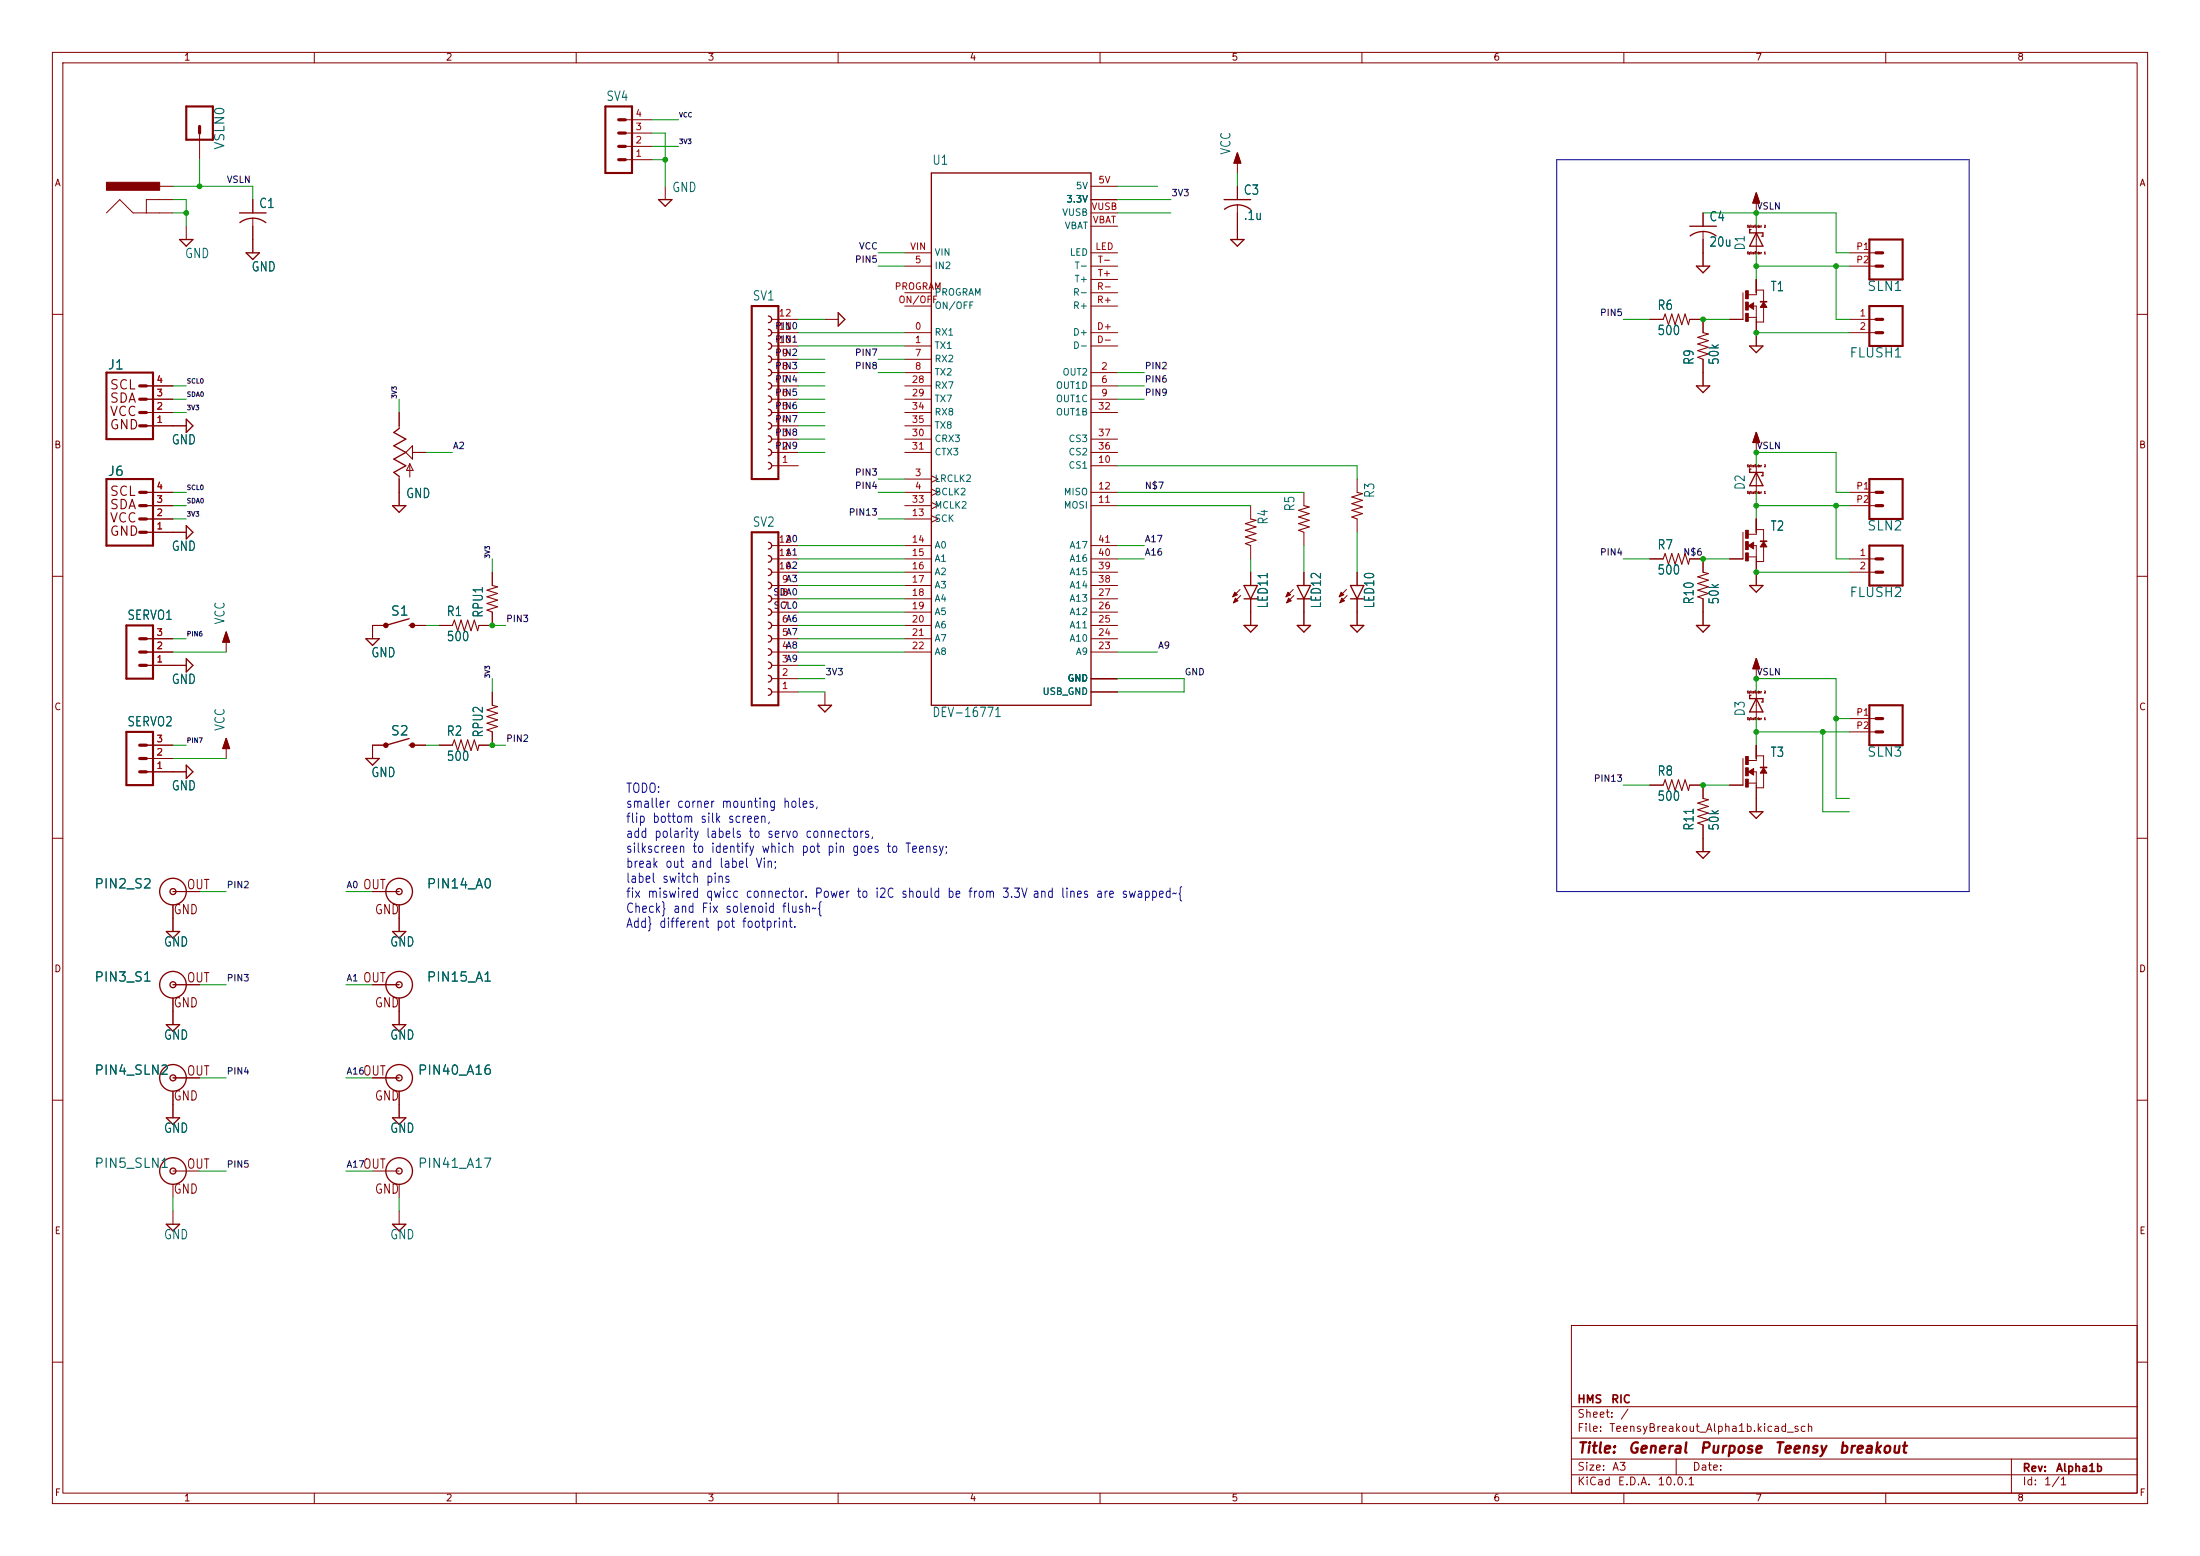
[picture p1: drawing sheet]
<svg xmlns="http://www.w3.org/2000/svg" width="420mm" height="297mm" viewBox="0 0 420 297" stroke-linecap="round" stroke-linejoin="round" font-family="sans-serif">
<g fill="none" stroke="#840000" stroke-width=".19">
<path d="M10 10h400v277h-400zM12 12h396v273h-396zM60 10v2M110 10v2M160 10v2M210 10v2M260 10v2M310 10v2M360 10v2M30.5 35.6h2.5M33 38.1h-5.1v2.5M38.1 25.4v5.1"/>
<path d="M48.3 38.1v2.5M119.4 30.5h5.1M119.4 27.9h5.1M119.4 25.4h5.1M119.4 22.9h5.1M127 35.6v2.5M208.3 38.1h5.1M208.3 35.6h5.1M236.2 30.5v2.5M236.2 35.6v2.5M236.2 39.1v6.6M335.3 38.1v2.5"/>
<path d="M20.3 40.6l2.6-2.5 2.5 2.5h7.6M35.6 43.2v2.5M48.3 41.7v6.6M172.7 48.3h5.1M172.7 50.8h5.1M172.7 58.4h5.1M172.7 55.9h5.1M208.3 48.3h5.1M208.3 50.8h5.1M208.3 58.4h5.1M208.3 55.9h5.1M208.3 53.3h5.1"/>
<path d="M208.3 43.2h5.1M208.3 40.6h5.1M325.1 40.6v2.6M325.1 44.2v6.6M332.7 55.9v5.1h-2.5M334.8 58.4h.5v7.6M335.3 43.2v5.1M335.3 53.3v3h-1.5M335.3 55.4h1.4v2.3M336.7 58.7v2.8h-1.4M353.1 48.3h5M353.1 50.8h5"/>
<path d="M10 60h2M27.9 78.7h5.1M27.9 76.2h5.1M27.9 73.7h5.1M76.2 78.7v3.1M147.3 78.7h5.1M147.3 76.2h5.1M147.3 73.7h5.1M147.3 71.1h5.1M147.3 68.6h5.1M147.3 66h5.1M147.3 63.5h5.1"/>
<path d="M147.3 61h5.1M157.5 61h2.5M172.7 78.7h5.1M172.7 76.2h5.1M172.7 73.7h5.1M172.7 71.1h5.1M172.7 68.6h5.1M172.7 66h5.1M172.7 63.5h5.1M208.3 78.7h5.1M208.3 76.2h5.1M208.3 73.7h5.1"/>
<path d="M208.3 71.1h5.1M208.3 66h5.1M208.3 63.5h5.1M315 61h2.5M322.6 61h2.5v2.5M325.1 68.6v5.1M333.8 60.6h1.5M353.1 63.5h5M353.1 61h5M408 60h2M27.9 81.3h7.7M27.9 94h5.1"/>
<path d="M27.9 96.5h5.1M27.9 99.1h5.1M76.2 90.9v5.6M78.2 88.5l.7 1.3h-1.3zM78.2 88.5v2.6M78.7 86.4h2.6M147.3 88.9h5.1M147.3 86.4h5.1M147.3 83.8h5.1M147.3 81.3h5.1M172.7 86.4h5.1M172.7 83.8h5.1"/>
<path d="M172.7 81.3h5.1M172.7 91.4h5.1M172.7 94h5.1M172.7 96.5h5.1M172.7 99.1h5.1M177.8 90.8l1.3 .6-1.3 .7M177.8 93.3l1.3 .7-1.3 .6M177.8 98.4l1.3 .7-1.3 .6M177.8 95.9l1.3 .6-1.3 .7M208.3 88.9h5.1M208.3 86.4h5.1M208.3 83.8h5.1"/>
<path d="M208.3 94h5.1M208.3 96.5h5.1M238.8 96.5v2.6M248.9 94v2.5M259.1 91.4v2.6M259.1 99.1v2.5M335.3 83.8v2.6M335.3 88.9v5.1M335.3 99.1v2.9h-1.5M353.1 94h5M353.1 96.5h5M10 110h2"/>
<path d="M27.9 101.6h7.7M73.7 119.4h-2.6v2.5M78.7 119.4h2.6M83.8 119.4h2.6M94 116.8v2.6h-2.6M94 109.2v2.6M147.3 119.4h5.1M147.3 116.8h5.1M147.3 114.3h5.1M147.3 111.8h5.1M147.3 109.2h5.1M147.3 106.7h5.1"/>
<path d="M147.3 104.1h5.1M172.7 119.4h5.1M172.7 116.8h5.1M172.7 114.3h5.1M172.7 111.8h5.1M172.7 109.2h5.1M172.7 106.7h5.1M172.7 104.1h5.1M208.3 119.4h5.1M208.3 116.8h5.1M208.3 114.3h5.1M208.3 111.8h5.1"/>
<path d="M208.3 109.2h5.1M208.3 106.7h5.1M208.3 104.1h5.1M236.7 112.5l-1.4 1.4M236.9 113.7l-1.4 1.4M238.8 104.1v2.6M238.8 109.2v2.6M238.8 114.3v5.1M246.9 112.5l-1.4 1.4M247 113.7l-1.4 1.4M248.9 101.6v2.5M248.9 109.2v2.6"/>
<path d="M248.9 114.3v5.1M257 112.5l-1.3 1.4M257.2 113.7l-1.4 1.4M259.1 109.2v2.6M259.1 114.3v5.1M315 106.7h2.5M322.6 106.7h2.5v2.5M325.1 114.3v5.1M332.7 101.6v5.1h-2.5M333.8 106.3h1.5M334.8 104.1h.5v7.7M335.3 101.1h1.4v2.3"/>
<path d="M336.7 104.4v2.8h-1.4M353.1 109.2h5M353.1 106.7h5M408 110h2M27.9 127h7.7M27.9 124.5h5.1M27.9 121.9h5.1M43.2 121.9v2.6M94 139.7v2.5h-2.6M94 132.1v2.5M147.3 132.1h5.1M147.3 129.5h5.1"/>
<path d="M147.3 127h5.1M147.3 124.5h5.1M147.3 121.9h5.1M157.5 132.1v2.5M172.7 124.5h5.1M172.7 121.9h5.1M208.3 132.1h5.1M208.3 129.5h5.1M208.3 124.5h5.1M208.3 121.9h5.1M335.3 127v2.5M335.3 132.1v5.1"/>
<path d="M353.1 137.2h5M353.1 139.7h5M10 160h2M27.9 142.2h5.1M27.9 147.3h7.7M27.9 144.8h5.1M43.2 142.2v2.6M73.7 142.2h-2.6v2.6M78.7 142.2h2.6M83.8 142.2h2.6M315 149.9h2.5M322.6 149.9h2.5v2.5"/>
<path d="M325.1 157.5v5.1M332.7 144.8v5.1h-2.5M333.8 149.5h1.5M334.8 147.3h.5v7.6M335.3 142.2v3h-1.5M335.3 144.3h1.4v2.3M336.7 147.6v2.8h-1.4M408 160h2M33 172.7v5.1M33 170.2h5.1M71.1 170.2h5.1M76.2 172.7v5.1"/>
<path d="M33 190.5v5.1M33 188h5.1M71.1 188h5.1M76.2 190.5v5.1M10 210h2M33 205.7h5.1M33 208.3v5.1M71.1 205.7h5.1M76.2 208.3v5.1M408 210h2M33 223.5h5.1M33 226.1v2.5"/>
<path d="M33 231.1v2.6M71.1 223.5h5.1M76.2 226.1v2.5M76.2 231.1v2.6M300 253h108v32h-108zM10 260h2M300 278.5h108M300 274.5h108M300 268.5h108M320 278.5v3M384 278.5v6.5M408 260h2"/>
<path d="M60 285v2M110 285v2M160 285v2M210 285v2M260 285v2M300 281.5h108M310 285v2M360 285v2"/>
</g>
<g fill="none" stroke="#840000" stroke-width=".2">
<path d="M317.5 61l.4-1.1 .6 2.1 .7-2.1 .6 2.1 .6-2.1 .7 2.1 .6-2.1 .6 2.1 .3-1M325.1 63.5l1 .3-2 .6 2 .6-2 .7 2 .6-2 .6 2 .7-2 .6 1 .4M77.5 86.4l1.2-1.3v2.5zM238.8 99.1l1 .2-2.1 .6 2.1 .7-2.1 .6 2.1 .7-2.1 .6 2.1 .6-2.1 .7 1.1 .3M248.9 96.5l1 .3-2 .6 2 .6-2 .7 2 .6-2 .6 2 .7-2 .6 1 .4M259.1 94l1 .2-2 .7 2 .6-2 .6 2 .7-2 .6 2 .6-2 .7 1 .4M86.4 119.4l.3-1 .7 2 .6-2 .6 2 .7-2 .6 2 .7-2 .6 2 .2-1M94 111.8l1 .2-2 .6 2 .7-2 .6 2 .7-2 .6 2 .6-2 .7 1 .3M317.5 106.7l.4-1 .6 2 .7-2 .6 2 .6-2 .7 2 .6-2 .6 2 .3-1M325.1 109.2l1 .3-2 .6 2 .6-2 .7 2 .6-2 .6 2 .7-2 .6 1 .4M94 134.6l1 .3-2 .6 2 .6-2 .7 2 .6-2 .6 2 .7-2 .6 1 .4M86.4 142.2l.3-1 .7 2.1 .6-2.1 .6 2.1 .7-2.1 .6 2.1 .7-2.1 .6 2.1 .2-1.1"/>
<path d="M317.5 149.9l.4-1.1 .6 2.1 .7-2.1 .6 2.1 .6-2.1 .7 2.1 .6-2.1 .6 2.1 .3-1M325.1 152.4l1 .3-2 .6 2 .6-2 .7 2 .6-2 .6 2 .7-2 .6 1 .4"/>
</g>
<g fill="none" stroke="#840000" stroke-width=".25">
<path d="M125.7 38.1h2.6l-1.3 1.3zM177.8 33h30.5v101.6h-30.5zM233.7 38.1h5.1M236.2 39.1a4.1 4.1 0 0 0-2.4 .9M236.2 39.1a4 4 0 0 1 2.5 .9M236.2 29.2l.7 1.9h-1.3zM335.3 36.8l.6 1.9h-1.3zM34.3 45.7h2.5l-1.2 1.3zM45.7 40.6h5.1M47 48.3h2.5l-1.2 1.2zM48.3 41.7a4.1 4.1 0 0 0-2.5 .8M48.3 41.6a4 4 0 0 1 2.4 .9"/>
<path d="M160 59.7l1.3 1.3-1.3 1.2zM234.9 45.7h2.6l-1.3 1.3zM322.6 43.2h5.1M322.7 45a4.1 4.1 0 0 1 4.9 0M323.8 50.8h2.6l-1.3 1.3zM334.3 43.8h-.3v.7h2.5v.6h-.2M335.3 44.5l1.2 2.5h-2.5zM146.7 60.3a.64 .64 0 0 1 .6 .7 .64 .64 0 0 1-.6 .6M146.7 62.9a.64 .64 0 0 1 .6 .6 .64 .64 0 0 1-.6 .6M146.7 65.4a.64 .64 0 0 1 .6 .6 .64 .64 0 0 1-.6 .7M146.7 67.9a.64 .64 0 0 1 .6 .7 .64 .64 0 0 1-.6 .6M146.7 70.5a.64 .64 0 0 1 .6 .6 .64 .64 0 0 1-.6 .7"/>
<path d="M146.7 73a.64 .64 0 0 1 .6 .7 .64 .64 0 0 1-.6 .6M146.7 75.6a.64 .64 0 0 1 .6 .6 .64 .64 0 0 1-.6 .6M146.7 78.1a.64 .64 0 0 1 .6 .6 .64 .64 0 0 1-.6 .7M323.8 73.7h2.6l-1.3 1.2zM334 66h2.5l-1.2 1.3zM35.6 80l1.2 1.3-1.2 1.3zM74.9 96.5h2.6l-1.3 1.3zM76.2 81.8l-1 .8 2.3 1.2-2.3 1.3 2.3 1.3-2.3 1.2 2.3 1.3-2.3 1.3 1 .7M146.7 80.6a.64 .64 0 0 1 .6 .7 .64 .64 0 0 1-.6 .6M146.7 83.2a.64 .64 0 0 1 .6 .6 .64 .64 0 0 1-.6 .7M146.7 85.7a.64 .64 0 0 1 .6 .7 .64 .64 0 0 1-.6 .6M146.7 88.3a.64 .64 0 0 1 .6 .6 .64 .64 0 0 1-.6 .6"/>
<path d="M334.3 89.5h-.3v.7h2.5v.6h-.2M335.3 90.2l1.2 2.5h-2.5zM335.3 82.6l.6 1.9h-1.3zM35.6 100.3l1.2 1.3-1.2 1.3zM78.1 119.4h.6M78.1 118.1l-4.4 1.3M146.7 103.5a.64 .64 0 0 1 .6 .6 .64 .64 0 0 1-.6 .7M146.7 106a.64 .64 0 0 1 .6 .7 .64 .64 0 0 1-.6 .6M146.7 108.6a.64 .64 0 0 1 .6 .6 .64 .64 0 0 1-.6 .7M146.7 111.1a.64 .64 0 0 1 .6 .7 .64 .64 0 0 1-.6 .6M146.7 113.7a.64 .64 0 0 1 .6 .6 .64 .64 0 0 1-.6 .6M146.7 116.2a.64 .64 0 0 1 .6 .6 .64 .64 0 0 1-.6 .7"/>
<path d="M146.7 118.7a.64 .64 0 0 1 .6 .7 .64 .64 0 0 1-.6 .6M237.5 119.4h2.5l-1.2 1.3zM237.5 111.8h2.5l-1.2 2.5zM237.5 114.3h2.5M247.6 119.4h2.6l-1.3 1.3zM247.6 111.8h2.6l-1.3 2.5zM247.6 114.3h2.6M257.8 119.4h2.5l-1.2 1.3zM257.8 111.8h2.5l-1.2 2.5zM257.8 114.3h2.5M323.8 119.4h2.6l-1.3 1.3zM334 111.8h2.5l-1.2 1.2z"/>
<path d="M35.6 125.7l1.2 1.3-1.2 1.3zM43.2 120.7l.6 1.9h-1.3zM69.8 121.9h2.6l-1.3 1.3zM146.7 121.3a.64 .64 0 0 1 .6 .6 .64 .64 0 0 1-.6 .7M146.7 123.8a.64 .64 0 0 1 .6 .7 .64 .64 0 0 1-.6 .6M146.7 126.4a.64 .64 0 0 1 .6 .6 .64 .64 0 0 1-.6 .6M146.7 128.9a.64 .64 0 0 1 .6 .6 .64 .64 0 0 1-.6 .7M146.7 131.4a.64 .64 0 0 1 .6 .7 .64 .64 0 0 1-.6 .6M156.2 134.6h2.5l-1.2 1.3zM334.3 132.7h-.3v.7h2.5v.6h-.2M335.3 125.7l.6 1.9h-1.3zM335.3 133.4l1.2 2.5h-2.5z"/>
<path d="M35.6 146.1l1.2 1.2-1.2 1.3zM43.2 141l.6 1.9h-1.3zM69.8 144.8h2.6l-1.3 1.3zM78.1 141l-4.4 1.2M78.1 142.2h.6M334 154.9h2.5l-1.2 1.3zM31.7 177.8h2.6l-1.3 1.3zM74.9 177.8h2.6l-1.3 1.3zM323.8 162.6h2.6l-1.3 1.2zM31.7 195.6h2.6l-1.3 1.3zM74.9 195.6h2.6l-1.3 1.3zM31.7 213.4h2.6l-1.3 1.2z"/>
<path d="M74.9 213.4h2.6l-1.3 1.2zM31.7 233.7h2.6l-1.3 1.2zM74.9 233.7h2.6l-1.3 1.2z"/>
<circle cx="33" cy="170.2" r="2.54"/>
<circle cx="33" cy="170.2" r=".57"/>
<circle cx="76.2" cy="170.2" r="2.54"/>
<circle cx="76.2" cy="170.2" r=".57"/>
<circle cx="33" cy="188" r="2.54"/>
<circle cx="33" cy="188" r=".57"/>
<circle cx="76.2" cy="188" r="2.54"/>
<circle cx="76.2" cy="188" r=".57"/>
<circle cx="33" cy="205.7" r="2.54"/>
<circle cx="33" cy="205.7" r=".57"/>
<circle cx="76.2" cy="205.7" r="2.54"/>
<circle cx="76.2" cy="205.7" r=".57"/>
<circle cx="33" cy="223.5" r="2.54"/>
<circle cx="33" cy="223.5" r=".57"/>
<circle cx="76.2" cy="223.5" r="2.54"/>
<circle cx="76.2" cy="223.5" r=".57"/>
</g>
<g fill="none" stroke="#840000" stroke-width=".41">
<path d="M35.6 20.3h5v6.4h-5zM115.6 20.3h5v12.7h-5zM143.5 58.4h5.1v33h-5.1zM356.9 58.4h6.3v7.6h-6.3zM356.9 45.7h6.3v7.6h-6.3zM20.3 71.1h8.9v12.7h-8.9zM20.3 91.4h8.9v12.7h-8.9zM356.9 91.4h6.3v7.7h-6.3zM24.1 119.4h5.1v10.1h-5.1zM143.5 101.6h5.1v33h-5.1zM356.9 104.1h6.3v7.7h-6.3zM24.1 139.7h5.1v10.2h-5.1z"/>
<path d="M356.9 134.6h6.3v7.6h-6.3z"/>
</g>
<g fill="#840000" stroke="#840000" stroke-width=".41">
<circle cx="73.7" cy="142.2" r=".33"/>
<circle cx="78.7" cy="142.2" r=".33"/>
<circle cx="73.7" cy="119.4" r=".33"/>
<circle cx="78.7" cy="119.4" r=".33"/>
</g>
<g fill="#840000" stroke="#840000" stroke-width=".19">
<path d="M333.2 144.4h.6v1.5h-.6z"/>
<path d="M333.2 146.6h.6v1.5h-.6z"/>
<path d="M333.2 148.7h.6v1.5h-.6z"/>
<path d="M333.8 147.3l1-.6v1.3z"/>
<path d="M336 146.4h1.3v.2h-1.3z"/>
<path d="M336.7 146.6l.6 1h-1.3z"/>
<path d="M335.3 36.8l.6 1.9h-1.3z"/>
<path d="M43.2 120.7l.6 1.9h-1.3z"/>
<path d="M236.2 29.2l.7 1.9h-1.3z"/>
<path d="M333.2 101.2h.6v1.5h-.6z"/>
<path d="M333.2 103.4h.6v1.5h-.6z"/>
<path d="M333.2 105.5h.6v1.6h-.6z"/>
<path d="M333.8 104.1l1-.6v1.3z"/>
<path d="M336 103.3h1.3v.1h-1.3z"/>
<path d="M336.7 103.4l.6 1h-1.3z"/>
<path d="M335.3 125.7l.6 1.9h-1.3z"/>
<path d="M43.2 141l.6 1.9h-1.3z"/>
<path d="M245.9 113l.5 .5-.9 .4z"/>
<path d="M246 114.2l.5 .5-.9 .4z"/>
<path d="M256 113l.5 .5-.8 .4z"/>
<path d="M256.2 114.2l.5 .5-.9 .4z"/>
<path d="M235.7 113l.5 .5-.9 .4z"/>
<path d="M235.8 114.2l.5 .5-.8 .4z"/>
<path d="M20.3 34.8h10.2v1.5h-10.2z"/>
<path d="M333.2 55.5h.6v1.5h-.6z"/>
<path d="M333.2 57.7h.6v1.5h-.6z"/>
<path d="M333.2 59.8h.6v1.5h-.6z"/>
<path d="M333.8 58.4l1-.6v1.3z"/>
<path d="M336 57.5h1.3v.2h-1.3z"/>
<path d="M336.7 57.7l.6 1h-1.3z"/>
<path d="M335.3 82.6l.6 1.9h-1.3z"/>
</g>
<g fill="none" stroke="#840000" stroke-width=".61">
<path d="M38.1 24.1v1.3M118.1 22.9h1.3M118.1 25.4h1.3M118.1 27.9h1.3M118.1 30.5h1.3M358.1 50.8h1.3M358.1 48.3h1.3M26.7 73.7h1.2M26.7 76.2h1.2M26.7 78.7h1.2M358.1 63.5h1.3M358.1 61h1.3"/>
<path d="M26.7 81.3h1.2M26.7 94h1.2M26.7 96.5h1.2M26.7 99.1h1.2M358.1 94h1.3M358.1 96.5h1.3M26.7 101.6h1.2M358.1 109.2h1.3M358.1 106.7h1.3M26.7 121.9h1.2M26.7 124.5h1.2M26.7 127h1.2"/>
<path d="M358.1 139.7h1.3M358.1 137.2h1.3M26.7 142.2h1.2M26.7 144.8h1.2M26.7 147.3h1.2"/>
</g>
<path d="M297.2 30.5h78.7v139.7h-78.7z" fill="none" stroke="#0000c2" stroke-width=".19"/>
<g fill="none" stroke="#009600" stroke-width=".19">
<path d="M33 35.6h15.3v2.5M33 38.1h2.6v5.1M38.1 30.5v5.1M124.5 30.5h2.5M124.5 25.4h2.5v10.2M124.5 27.9h5M124.5 22.9h5M213.4 35.6h7.6M213.4 38.1h10.1M236.2 33v2.6M33 40.6h2.6M167.6 50.8h5.1"/>
<path d="M167.6 48.3h5.1M213.4 40.6h10.1M325.1 40.6h25.4v7.7h2.6M335.3 40.6v2.6M335.3 48.3v5M335.3 50.8h17.8M350.5 50.8v10.2h2.6M33 73.7h2.6M33 76.2h2.6M33 78.7h2.6M76.2 76.2v2.5M152.4 73.7h5.1"/>
<path d="M152.4 71.1h5.1M152.4 76.2h5.1M152.4 66h20.3M152.4 68.6h5.1M152.4 63.5h20.3M152.4 78.7h5.1M152.4 61h5.1M167.6 71.1h5.1M167.6 68.6h5.1M213.4 73.7h5M213.4 71.1h5M213.4 76.2h5"/>
<path d="M309.9 61h5.1M325.1 61h5.1M335.3 63.5h17.8M33 96.5h2.6M33 94h2.6M33 99.1h2.6M81.3 86.4h5.1M152.4 86.4h5.1M152.4 81.3h5.1M152.4 83.8h5.1M167.6 94h5.1M167.6 91.4h5.1"/>
<path d="M167.6 99.1h5.1M213.4 96.5h25.4M213.4 94h35.5M213.4 88.9h45.7v2.5M335.3 88.9v-2.5h15.2v7.6h2.6M335.3 94v5.1M335.3 96.5h17.8M350.5 96.5v10.2h2.6M81.3 119.4h2.5M94 119.4h2.5M94 106.7v2.5M152.4 104.1h20.3"/>
<path d="M152.4 119.4h20.3M152.4 114.3h20.3M152.4 111.8h20.3M152.4 109.2h20.3M152.4 116.8h20.3M152.4 106.7h20.3M213.4 104.1h5M213.4 106.7h5M238.8 106.7v2.5M248.9 104.1v5.1M259.1 101.6v7.6M309.9 106.7h5.1"/>
<path d="M325.1 106.7h5.1M335.3 109.2h17.8M33 124.5h10.2M33 121.9h2.6M94 129.5v2.6M152.4 132.1h5.1M152.4 124.5h20.3M152.4 129.5h5.1M152.4 121.9h20.3M152.4 127h5.1M213.4 129.5h12.7v2.6h-12.7M213.4 124.5h7.6"/>
<path d="M335.3 139.7h17.8M335.3 132.1v-2.6h15.2v22.9h2.6M335.3 137.2v5M348 139.7v15.2h5.1M350.5 137.2h2.6M33 142.2h2.6M33 144.8h10.2M81.3 142.2h2.5M94 142.2h2.5M309.9 149.9h5.1M325.1 149.9h5.1M38.1 170.2h5.1"/>
<path d="M66 170.2h5.1M38.1 188h5.1M66 188h5.1M38.1 205.7h5.1M66 205.7h5.1M33 228.6v2.5M38.1 223.5h5.1M66 223.5h5.1M76.2 228.6v2.5"/>
</g>
<g fill="#009600" stroke="#009600" stroke-width=".19">
<circle cx="348" cy="139.7" r=".46"/>
<circle cx="350.5" cy="137.2" r=".46"/>
<circle cx="335.3" cy="139.7" r=".46"/>
<circle cx="325.1" cy="106.7" r=".46"/>
<circle cx="325.1" cy="149.9" r=".46"/>
<circle cx="325.1" cy="61" r=".46"/>
<circle cx="335.3" cy="40.6" r=".46"/>
<circle cx="335.3" cy="86.4" r=".46"/>
<circle cx="350.5" cy="96.5" r=".46"/>
<circle cx="335.3" cy="50.8" r=".46"/>
<circle cx="335.3" cy="63.5" r=".46"/>
<circle cx="335.3" cy="96.5" r=".46"/>
<circle cx="335.3" cy="129.5" r=".46"/>
<circle cx="350.5" cy="50.8" r=".46"/>
<circle cx="335.3" cy="109.2" r=".46"/>
<circle cx="94" cy="119.4" r=".46"/>
<circle cx="94" cy="142.2" r=".46"/>
<circle cx="35.6" cy="40.6" r=".46"/>
<circle cx="127" cy="30.5" r=".46"/>
<circle cx="38.1" cy="35.6" r=".46"/>
</g>
<g font-size="2" fill="#840000">
<text x="301" y="277.9">Title:</text>
<text x="310.6" y="277.9">General</text>
<text x="324.3" y="277.9">Purpose</text>
<text x="338.6" y="277.9">Teensy</text>
<text x="350.9" y="277.9">breakout</text>
</g>
<g font-size="1.8" fill="#006464">
<text x="115.6" y="19.7">SV4</text>
<text x="43.3" y="28.7" transform="rotate(-90 43.3 28.7)">VSLN0</text>
<text x="235.3" y="29.7" transform="rotate(-90 235.3 29.7)">VCC</text>
<text x="177.9" y="31.9">U1</text>
<text x="49.3" y="40.1">C1</text>
<text x="128.2" y="37.1">GND</text>
<text x="237.3" y="37.6">C3</text>
<text x="237.3" y="42.4">.1u</text>
<text x="326.2" y="42.7">C4</text>
<text x="326.2" y="47.5">20u</text>
<text x="333.5" y="48" transform="rotate(-90 333.5 48)">D1</text>
<text x="35.2" y="49.7">GND</text>
<text x="47.9" y="52.3">GND</text>
<text x="143.6" y="57.8">SV1</text>
<text x="316.3" y="59.6">R6</text>
<text x="337.9" y="56">T1</text>
<text x="356.3" y="56">SLN1</text>
<text x="316.3" y="64.4">500</text>
<text x="20.4" y="71">J1</text>
<text x="323.8" y="69.8" transform="rotate(-90 323.8 69.8)">R9</text>
<text x="328.6" y="69.8" transform="rotate(-90 328.6 69.8)">50k</text>
<text x="352.9" y="68.7">FLUSH1</text>
<text x="32.6" y="85.3">GND</text>
<text x="20.4" y="91.3">J6</text>
<text x="77.4" y="95.5">GND</text>
<text x="262.8" y="95.2" transform="rotate(-90 262.8 95.2)">R3</text>
<text x="333.5" y="93.7" transform="rotate(-90 333.5 93.7)">D2</text>
<text x="143.6" y="101">SV2</text>
<text x="242.5" y="100.3" transform="rotate(-90 242.5 100.3)">R4</text>
<text x="247.6" y="97.7" transform="rotate(-90 247.6 97.7)">R5</text>
<text x="337.9" y="101.7">T2</text>
<text x="356.3" y="101.7">SLN2</text>
<text x="32.6" y="105.6">GND</text>
<text x="316.3" y="105.3">R7</text>
<text x="316.3" y="110.1">500</text>
<text x="24.2" y="118.8">SERVO1</text>
<text x="43.3" y="119.3" transform="rotate(-90 43.3 119.3)">VCC</text>
<text x="74.5" y="118">S1</text>
<text x="85.1" y="118">R1</text>
<text x="92.6" y="118.1" transform="rotate(-90 92.6 118.1)">RPU1</text>
<text x="242.5" y="116.3" transform="rotate(-90 242.5 116.3)">LED11</text>
<text x="252.6" y="116.3" transform="rotate(-90 252.6 116.3)">LED12</text>
<text x="262.8" y="116.3" transform="rotate(-90 262.8 116.3)">LED10</text>
<text x="323.8" y="115.5" transform="rotate(-90 323.8 115.5)">R10</text>
<text x="328.6" y="115.5" transform="rotate(-90 328.6 115.5)">50k</text>
<text x="352.9" y="114.4">FLUSH2</text>
<text x="70.7" y="125.9">GND</text>
<text x="85.1" y="122.8">500</text>
<text x="32.6" y="131">GND</text>
<text x="177.9" y="137.3">DEV-16771</text>
<text x="333.5" y="136.9" transform="rotate(-90 333.5 136.9)">D3</text>
<text x="24.2" y="139.1">SERVO2</text>
<text x="43.3" y="139.6" transform="rotate(-90 43.3 139.6)">VCC</text>
<text x="74.5" y="140.8">S2</text>
<text x="85.1" y="140.9">R2</text>
<text x="92.6" y="140.9" transform="rotate(-90 92.6 140.9)">RPU2</text>
<text x="70.7" y="148.8">GND</text>
<text x="85.1" y="145.7">500</text>
<text x="316.3" y="148.5">R8</text>
<text x="337.9" y="144.9">T3</text>
<text x="356.3" y="144.9">SLN3</text>
<text x="32.6" y="151.3">GND</text>
<text x="316.3" y="153.3">500</text>
<text x="323.8" y="158.7" transform="rotate(-90 323.8 158.7)">R11</text>
<text x="328.6" y="158.7" transform="rotate(-90 328.6 158.7)">50k</text>
<text x="17.9" y="170">PIN2_S2</text>
<text x="81.3" y="170">PIN14_A0</text>
<text x="31.2" y="181.1">GND</text>
<text x="74.3" y="181.1">GND</text>
<text x="17.9" y="187.8">PIN3_S1</text>
<text x="81.3" y="187.8">PIN15_A1</text>
<text x="31.2" y="198.9">GND</text>
<text x="74.3" y="198.9">GND</text>
<text x="17.9" y="205.6">PIN4_SLN2</text>
<text x="79.6" y="205.6">PIN40_A16</text>
<text x="31.2" y="216.7">GND</text>
<text x="74.3" y="216.7">GND</text>
<text x="17.9" y="223.4">PIN5_SLN1</text>
<text x="79.6" y="223.4">PIN41_A17</text>
<text x="31.2" y="237">GND</text>
<text x="74.3" y="237">GND</text>
</g>
<g font-size="1.8" fill="#840000">
<text x="20.8" y="74.8">SCL</text>
<text x="20.8" y="77.3">SDA</text>
<text x="20.8" y="79.9">VCC</text>
<text x="20.8" y="82.4">GND</text>
<text x="20.8" y="95.1">SCL</text>
<text x="20.8" y="97.6">SDA</text>
<text x="20.8" y="100.2">VCC</text>
<text x="20.8" y="102.7">GND</text>
<text x="35.6" y="170.2">OUT</text>
<text x="69.2" y="170.2">OUT</text>
<text x="33" y="175">GND</text>
<text x="71.4" y="175">GND</text>
<text x="35.6" y="188">OUT</text>
<text x="69.2" y="188">OUT</text>
<text x="33" y="192.7">GND</text>
<text x="71.4" y="192.7">GND</text>
<text x="35.6" y="205.7">OUT</text>
<text x="69.2" y="205.7">OUT</text>
<text x="33" y="210.5">GND</text>
<text x="71.4" y="210.5">GND</text>
<text x="35.6" y="223.5">OUT</text>
<text x="69.2" y="223.5">OUT</text>
<text x="33" y="228.3">GND</text>
<text x="71.4" y="228.3">GND</text>
</g>
<g font-size="1.8" fill="#0000c2">
<text x="119.4" y="151.8">TODO:</text>
<text x="119.4" y="154.7">smaller corner mounting holes,</text>
<text x="119.4" y="157.5">flip bottom silk screen,</text>
<text x="119.4" y="160.4">add polarity labels to servo connectors,</text>
<text x="119.4" y="163.2">silkscreen to identify which pot pin goes to Teensy;</text>
<text x="119.4" y="166.1">break out and label Vin;</text>
<text x="119.4" y="169">label switch pins</text>
<text x="119.4" y="171.8">fix miswired qwicc connector. Power to i2C should be from 3.3V and lines are swapped~{</text>
<text x="119.4" y="174.7">Check} and Fix solenoid flush~{</text>
<text x="119.4" y="177.6">Add} different pot footprint.</text>
</g>
<g font-size="1.5" fill="#840000">
<text x="301" y="268.2">HMS</text>
<text x="307.4" y="268.2">RIC</text>
<text x="301" y="273.7">File:</text>
<text x="301" y="271">Sheet:</text>
<text x="307.1" y="273.7">TeensyBreakout_Alpha1b.kicad_sch</text>
<text x="309.2" y="271">/</text>
<text x="301" y="281.1">Size:</text>
<text x="307.6" y="281.1">A3</text>
<text x="323" y="281.1">Date:</text>
<text x="386" y="281.3">Rev:</text>
<text x="392.4" y="281.3">Alpha1b</text>
<text x="301" y="283.9">KiCad</text>
<text x="308.7" y="283.9">E.D.A.</text>
<text x="316.3" y="283.9">10.0.1</text>
<text x="386" y="283.9">Id:</text>
<text x="390.1" y="283.9">1/1</text>
</g>
<g font-size="1.3" fill="#840000">
<text x="35" y="11.9">1</text>
<text x="85" y="11.9">2</text>
<text x="135" y="11.9">3</text>
<text x="185" y="11.9">4</text>
<text x="235" y="11.9">5</text>
<text x="285" y="11.9">6</text>
<text x="335" y="11.9">7</text>
<text x="385" y="11.9">8</text>
<text x="10.3" y="35.9">A</text>
<text x="408.3" y="35.9">A</text>
<text x="10.3" y="85.9">B</text>
<text x="408.2" y="85.9">B</text>
<text x="10.3" y="135.9">C</text>
<text x="408.2" y="135.9">C</text>
<text x="10.3" y="185.9">D</text>
<text x="408.2" y="185.9">D</text>
<text x="10.3" y="235.9">E</text>
<text x="408.3" y="235.9">E</text>
<text x="10.3" y="285.9">F</text>
<text x="35" y="286.9">1</text>
<text x="85" y="286.9">2</text>
<text x="135" y="286.9">3</text>
<text x="185" y="286.9">4</text>
<text x="235" y="286.9">5</text>
<text x="285" y="286.9">6</text>
<text x="335" y="286.9">7</text>
<text x="385" y="286.9">8</text>
<text x="408.3" y="285.9">F</text>
</g>
<g font-size="1.3" fill="#a90000">
<text x="121.2" y="22.6">4</text>
<text x="121.2" y="27.7">2</text>
<text x="121.2" y="25.1">3</text>
<text x="121.2" y="30.2">1</text>
<text x="209.6" y="35.3">5V</text>
<text x="208.3" y="40.4">VUSB</text>
<text x="208.5" y="42.9">VBAT</text>
<text x="173.6" y="48">VIN</text>
<text x="174.6" y="50.5">5</text>
<text x="209" y="48">LED</text>
<text x="209.4" y="53.1">T+</text>
<text x="209.4" y="50.5">T-</text>
<text x="354.3" y="48">P1</text>
<text x="354.3" y="50.5">P2</text>
<text x="170.7" y="55.6">PROGRAM</text>
<text x="171.4" y="58.2">ON/OFF</text>
<text x="209.3" y="58.2">R+</text>
<text x="209.3" y="55.6">R-</text>
<text x="148.5" y="65.8">10</text>
<text x="148.5" y="63.2">11</text>
<text x="148.5" y="60.7">12</text>
<text x="174.6" y="63.2">0</text>
<text x="174.6" y="65.8">1</text>
<text x="209.3" y="63.2">D+</text>
<text x="209.3" y="65.8">D-</text>
<text x="354.9" y="60.7">1</text>
<text x="354.9" y="63.2">2</text>
<text x="149.2" y="70.9">8</text>
<text x="149.2" y="68.3">9</text>
<text x="174.6" y="68.3">7</text>
<text x="174.6" y="70.9">8</text>
<text x="210.1" y="70.9">2</text>
<text x="29.8" y="75.9">3</text>
<text x="29.8" y="73.4">4</text>
<text x="149.2" y="75.9">6</text>
<text x="149.2" y="73.4">7</text>
<text x="173.9" y="73.4">28</text>
<text x="173.9" y="75.9">29</text>
<text x="210.1" y="73.4">6</text>
<text x="210.1" y="75.9">9</text>
<text x="29.8" y="81">1</text>
<text x="29.8" y="78.5">2</text>
<text x="149.2" y="83.6">3</text>
<text x="149.2" y="81">4</text>
<text x="149.2" y="78.5">5</text>
<text x="173.9" y="83.6">30</text>
<text x="173.9" y="78.5">34</text>
<text x="173.9" y="81">35</text>
<text x="209.5" y="78.5">32</text>
<text x="209.5" y="83.6">37</text>
<text x="149.2" y="88.6">1</text>
<text x="149.2" y="86.1">2</text>
<text x="173.9" y="86.1">31</text>
<text x="209.5" y="88.6">10</text>
<text x="209.5" y="86.1">36</text>
<text x="29.8" y="93.7">4</text>
<text x="174.6" y="91.2">3</text>
<text x="174.6" y="93.7">4</text>
<text x="209.5" y="93.7">12</text>
<text x="354.3" y="93.7">P1</text>
<text x="29.8" y="101.3">1</text>
<text x="29.8" y="98.8">2</text>
<text x="29.8" y="96.3">3</text>
<text x="173.9" y="98.8">13</text>
<text x="173.9" y="96.3">33</text>
<text x="209.5" y="96.3">11</text>
<text x="354.3" y="96.3">P2</text>
<text x="148.5" y="106.4">11</text>
<text x="148.5" y="103.9">12</text>
<text x="173.9" y="103.9">14</text>
<text x="173.9" y="106.4">15</text>
<text x="209.5" y="106.4">40</text>
<text x="209.5" y="103.9">41</text>
<text x="354.9" y="106.4">1</text>
<text x="148.5" y="109">10</text>
<text x="149.2" y="111.5">9</text>
<text x="173.9" y="109">16</text>
<text x="173.9" y="111.5">17</text>
<text x="209.5" y="111.5">38</text>
<text x="209.5" y="109">39</text>
<text x="354.9" y="109">2</text>
<text x="149.2" y="119.1">6</text>
<text x="149.2" y="116.6">7</text>
<text x="149.2" y="114">8</text>
<text x="173.9" y="114">18</text>
<text x="173.9" y="116.6">19</text>
<text x="173.9" y="119.1">20</text>
<text x="209.5" y="119.1">25</text>
<text x="209.5" y="116.6">26</text>
<text x="209.5" y="114">27</text>
<text x="29.8" y="124.2">2</text>
<text x="29.8" y="121.7">3</text>
<text x="149.2" y="124.2">4</text>
<text x="149.2" y="121.7">5</text>
<text x="173.9" y="121.7">21</text>
<text x="173.9" y="124.2">22</text>
<text x="209.5" y="124.2">23</text>
<text x="209.5" y="121.7">24</text>
<text x="29.8" y="126.7">1</text>
<text x="149.2" y="131.8">1</text>
<text x="149.2" y="129.3">2</text>
<text x="149.2" y="126.7">3</text>
<text x="354.3" y="136.9">P1</text>
<text x="29.8" y="142">3</text>
<text x="354.3" y="139.4">P2</text>
<text x="29.8" y="147.1">1</text>
<text x="29.8" y="144.5">2</text>
</g>
<g font-size="1.3" fill="#006464">
<text x="202.7" y="41.5">VUSB</text>
<text x="203.5" y="39">3.3V</text>
<text x="205.3" y="36.4">5V</text>
<text x="203.2" y="44">VBAT</text>
<text x="178.3" y="51.7">IN2</text>
<text x="178.3" y="49.1">VIN</text>
<text x="204.1" y="49.1">LED</text>
<text x="205" y="51.7">T-</text>
<text x="178.3" y="59.3">ON/OFF</text>
<text x="178.3" y="56.7">PROGRAM</text>
<text x="204.7" y="59.3">R+</text>
<text x="204.7" y="56.7">R-</text>
<text x="205" y="54.2">T+</text>
<text x="178.3" y="64.4">RX1</text>
<text x="204.7" y="64.4">D+</text>
<text x="178.3" y="66.9">TX1</text>
<text x="178.3" y="69.4">RX2</text>
<text x="178.3" y="72">TX2</text>
<text x="202.7" y="72">OUT2</text>
<text x="204.7" y="66.9">D-</text>
<text x="178.3" y="74.5">RX7</text>
<text x="178.3" y="77.1">TX7</text>
<text x="201.5" y="74.5">OUT1D</text>
<text x="201.5" y="77.1">OUT1C</text>
<text x="178.3" y="79.6">RX8</text>
<text x="178.3" y="82.1">TX8</text>
<text x="201.5" y="79.6">OUT1B</text>
<text x="178.3" y="84.7">CRX3</text>
<text x="178.3" y="87.2">CTX3</text>
<text x="203.9" y="89.8">CS1</text>
<text x="203.9" y="87.2">CS2</text>
<text x="203.9" y="84.7">CS3</text>
<text x="178.3" y="92.3">LRCLK2</text>
<text x="178.3" y="94.8">BCLK2</text>
<text x="203" y="94.8">MISO</text>
<text x="178.3" y="99.9">SCK</text>
<text x="178.3" y="97.4">MCLK2</text>
<text x="203" y="97.4">MOSI</text>
<text x="178.3" y="105">A0</text>
<text x="178.3" y="107.5">A1</text>
<text x="204.1" y="107.5">A16</text>
<text x="204.1" y="105">A17</text>
<text x="178.3" y="110.1">A2</text>
<text x="178.3" y="112.6">A3</text>
<text x="204.1" y="112.6">A14</text>
<text x="204.1" y="110.1">A15</text>
<text x="178.3" y="115.2">A4</text>
<text x="178.3" y="117.7">A5</text>
<text x="204.1" y="117.7">A12</text>
<text x="204.1" y="115.2">A13</text>
<text x="178.3" y="120.2">A6</text>
<text x="178.3" y="122.8">A7</text>
<text x="178.3" y="125.3">A8</text>
<text x="204.1" y="122.8">A10</text>
<text x="204.1" y="120.2">A11</text>
<text x="205.3" y="125.3">A9</text>
<text x="203.7" y="130.4">GND</text>
<text x="198.9" y="132.9">USB_GND</text>
</g>
<g font-size="1.2" fill="#0f0f0f">
<text x="43.2" y="35.2">VSLN</text>
<text x="223.5" y="37.8">3V3</text>
<text x="335.3" y="40.3">VSLN</text>
<text x="163.9" y="47.9">VCC</text>
<text x="163.1" y="50.5">PIN5</text>
<text x="147.9" y="63.2">PIN0</text>
<text x="147.9" y="65.7">PIN1</text>
<text x="305.3" y="60.6">PIN5</text>
<text x="147.9" y="68.2">PIN2</text>
<text x="147.9" y="70.8">PIN3</text>
<text x="163.1" y="70.8">PIN8</text>
<text x="163.1" y="68.2">PIN7</text>
<text x="218.4" y="70.8">PIN2</text>
<text x="147.9" y="73.3">PIN4</text>
<text x="147.9" y="75.9">PIN5</text>
<text x="218.4" y="73.3">PIN6</text>
<text x="218.4" y="75.9">PIN9</text>
<text x="147.9" y="78.4">PIN6</text>
<text x="147.9" y="83.5">PIN8</text>
<text x="147.9" y="80.9">PIN7</text>
<text x="86.4" y="86">A2</text>
<text x="147.9" y="86">PIN9</text>
<text x="335.3" y="86">VSLN</text>
<text x="163.1" y="91.1">PIN3</text>
<text x="163.1" y="93.6">PIN4</text>
<text x="218.4" y="93.6">N$7</text>
<text x="161.9" y="98.7">PIN13</text>
<text x="149.9" y="106.3">A1</text>
<text x="149.9" y="103.8">A0</text>
<text x="218.4" y="106.3">A16</text>
<text x="218.4" y="103.8">A17</text>
<text x="305.3" y="106.3">PIN4</text>
<text x="321.2" y="106.3">N$6</text>
<text x="147.5" y="114">SDA0</text>
<text x="149.9" y="111.4">A3</text>
<text x="149.9" y="108.9">A2</text>
<text x="96.5" y="119">PIN3</text>
<text x="147.6" y="116.5">SCL0</text>
<text x="149.9" y="119">A6</text>
<text x="149.9" y="121.6">A7</text>
<text x="149.9" y="124.1">A8</text>
<text x="221" y="124.1">A9</text>
<text x="149.9" y="126.7">A9</text>
<text x="157.5" y="129.2">3V3</text>
<text x="226.1" y="129.2">GND</text>
<text x="335.3" y="129.2">VSLN</text>
<text x="96.5" y="141.9">PIN2</text>
<text x="304.2" y="149.5">PIN13</text>
<text x="43.2" y="169.8">PIN2</text>
<text x="66" y="169.8">A0</text>
<text x="43.2" y="187.6">PIN3</text>
<text x="66" y="187.6">A1</text>
<text x="43.2" y="205.4">PIN4</text>
<text x="66" y="205.4">A16</text>
<text x="43.2" y="223.2">PIN5</text>
<text x="66" y="223.2">A17</text>
</g>
<g font-size=".9" fill="#0f0f0f">
<text x="129.5" y="22.6">VCC</text>
<text x="129.5" y="27.7">3V3</text>
<text x="35.6" y="76">SDA0</text>
<text x="35.6" y="73.4">SCL0</text>
<text x="76" y="76.2" transform="rotate(-90 76 76.2)">3V3</text>
<text x="35.6" y="78.5">3V3</text>
<text x="35.6" y="93.7">SCL0</text>
<text x="35.6" y="98.8">3V3</text>
<text x="35.6" y="96.3">SDA0</text>
<text x="93.7" y="106.7" transform="rotate(-90 93.7 106.7)">3V3</text>
<text x="35.6" y="121.7">PIN6</text>
<text x="93.7" y="129.5" transform="rotate(-90 93.7 129.5)">3V3</text>
<text x="35.6" y="142">PIN7</text>
</g>
<g font-size=".4" fill="#840000">
<text x="333.5" y="43.5">SpiceOrder</text>
<text x="336.7" y="43.5">2</text>
<text x="333.5" y="48.6">SpiceOrder</text>
<text x="336.7" y="48.6">1</text>
<text x="333.5" y="89.2">SpiceOrder</text>
<text x="336.7" y="89.2">2</text>
<text x="333.5" y="94.3">SpiceOrder</text>
<text x="336.7" y="94.3">1</text>
<text x="333.5" y="132.4">SpiceOrder</text>
<text x="333.5" y="137.5">SpiceOrder</text>
<text x="336.7" y="132.4">2</text>
<text x="336.7" y="137.5">1</text>
</g>
</svg>
